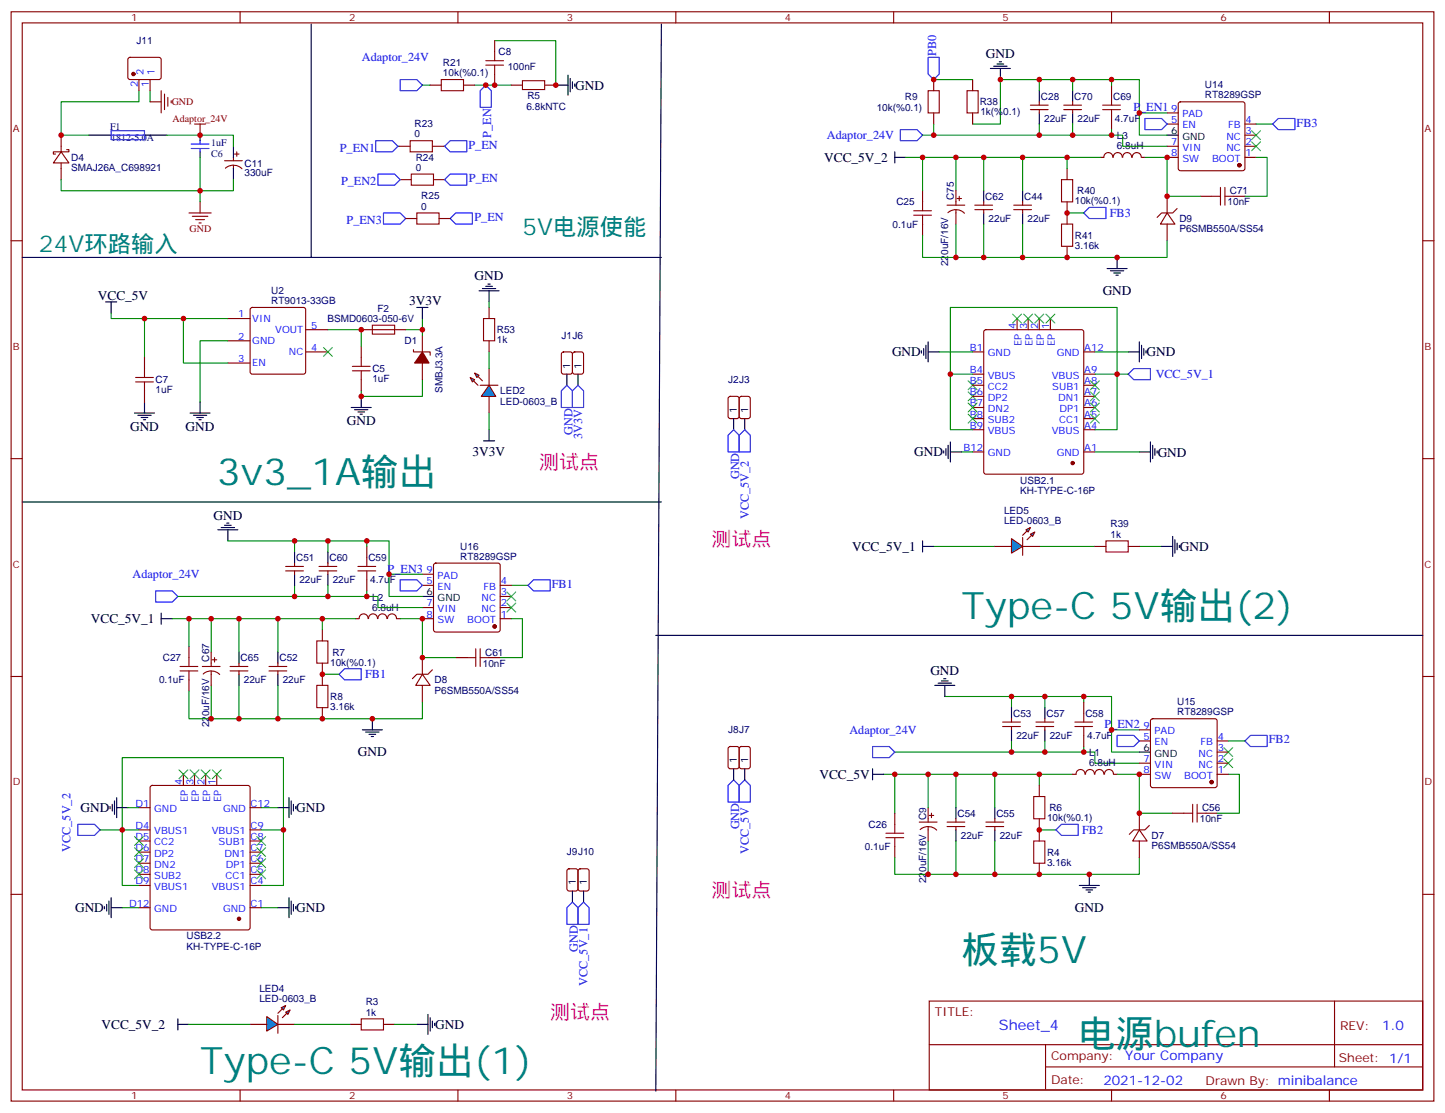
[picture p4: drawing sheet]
<svg xmlns="http://www.w3.org/2000/svg" width="459mm" height="353mm" viewBox="0 0 459 353" stroke-linecap="round" stroke-linejoin="round" font-family="sans-serif">
<g fill="none" stroke="#870000" stroke-width=".35">
<path d="M3.5 3.7h451.6v345.8h-451.6zM7.1 7.3h444.5v338.6h-444.5zM76.2 3.7v3.6M145.3 3.7v3.6M214.5 3.7v3.6M283.6 3.7v3.6M352.8 3.7v3.6M421.9 3.7v3.6M337.6 34.8h5.7M337.6 33.4h5.7M340.4 32.3v1.1M340.4 34.8v1"/>
<path d="M352.8 27v3.6M352.8 37.6v3.5M370.4 39.4h3.5M370.4 35.8h3.5M374.2 32.5l.4-.2h19.8l.5 .2 .2 .5v20.5l-.2 .5-.5 .2h-19.8l-.4-.2-.3-.5v-20.5zM395.1 39.4h3.5M19.4 48.2l2.5 3.5h-5zM19.4 42.9v5.3M19.4 51.7v5.3M21.2 47.5h.7v.7h-5v.7h.7M338.7 53.5v3.5M349.2 50h1.1"/>
<path d="M350.3 49.9a1.41 1.41 0 0 1 1.5-1.5 1.41 1.41 0 0 1 1.4 1.5M353.3 49.9a1.41 1.41 0 0 1 1.4-1.5 1.41 1.41 0 0 1 1.5 1.5M356.3 49.9a1.41 1.41 0 0 1 1.4-1.5 1.41 1.41 0 0 1 1.4 1.5M359.4 49.9a1.41 1.41 0 0 1 1.4-1.5 1.41 1.41 0 0 1 1.4 1.5M362.3 50h1.1M370.4 50h3.5M370.4 46.4h3.5M395.1 50h3.5M395.1 46.4h3.5M395.1 42.9h3.5M3.5 76.4h3.6M300.6 65.1h5.6"/>
<path d="M300.9 67.5a3.8 3.8 0 0 1 5.2 .2M303.4 60.5v4.6M303.4 66.5v4.6M303.7 63h1.5M304.4 62.3v1.4M338.7 64.1v7M338.7 78.2v3.5M370.4 67.6l2.5 3.5h-4.6zM370.4 62.3v5.3M370.4 71.1v5.3M373.6 66.2l-1.4 1.4h-3.5l-1.5 1.4M381 62.3h3.5"/>
<path d="M391.6 62.3h3.5M451.6 76.4h3.5M3.5 145.6h3.6M451.6 145.6h3.5M3.5 214.7h3.6M451.6 214.7h3.5M3.5 283.8h3.6M451.6 283.8h3.5M294.9 317.7h156.7v28.2h-156.7zM423.5 317.7l.1 20.9M295 331.6h156.4M331.8 338.6h119.6"/>
<path d="M331.8 331.6v14.1M76.2 345.9v3.6M145.3 345.9v3.6M214.5 345.9v3.6M283.6 345.9v3.6M352.8 345.9v3.6M421.9 345.9v3.6"/>
</g>
<g fill="none" stroke="#000" stroke-width=".35">
<path d="M209.9 7.6l-1.8 338.7M317.1 19.6h.8M314.3 21.7h6.4M315.4 21h4.2M316.4 20.3h2.2M317.5 21.7v3.6M340.4 28.8v3.5M340.4 35.8v3.6M28.2 42.9h7.1M45.9 42.9h7M63.5 42.9v1.8M63.5 48.2v1.8"/>
<path d="M284 50h3.5M284 48.2v3.5M370.4 42.9h3.5M351.4 85.2h6.3M352.4 85.9h4.3M353.5 86.6h2.1M354.2 87.3h.7M354.5 81.7v3.5"/>
</g>
<path d="M403.9 39.4l1.8-1.8h5.3v3.5h-5.3zM35.3 41.5h10.6v2.8h-10.6zM35.3 42.9h10.6M60.7 45.7h5.6M60.7 47.1h5.6M63.5 44.7v1M63.5 47.1v1.1M285.8 41.1h5.2l1.8 1.8-1.8 1.8h-5.2zM344 67.6l1.7-1.8h5.3v3.6h-5.3z" fill="none" stroke="#00f" stroke-width=".35"/>
<path d="M47.6 32.3h3.6M51.2 28.8v7M52.2 29.8v5M53.3 30.9v2.8M54.3 32v.7M61.7 39.4h3.6M63.5 39.4v3.5M60 67.6h7M61 68.7h5M62.1 69.7h2.8M63.1 70.8h.8M63.5 64.1v3.5" fill="none" stroke="#800000" stroke-width=".35"/>
<g fill="none" stroke="#008700" stroke-width=".35">
<path d="M44.1 28.8v3.5h-24.7v10.6h8.8M47.6 28.8v3.5M329.8 25.3v3.5M329.8 39.4v3.5M340.4 25.3v3.5M340.4 39.4v3.5M352.8 25.3v1.7M361.6 35.8v7.1h8.8M370.4 35.8h-8.8v-10.5h-44.1v14.1h-8.8M398.6 39.4h5.3M19.4 57v3.5h44.1M52.9 42.9h10.6"/>
<path d="M63.5 50v14.1M287.5 50h24.7M292.8 42.9h63.5v3.5h14.1M303.4 50v10.5M324.6 50v10.5M338.7 50h-26.5v10.5M349.2 50h-10.5v3.5M352.8 41.1v1.8M363.4 50h7v12.3h10.6M398.6 50h3.6v12.3h-7.1M303.4 71.1v10.6h8.8M312.2 71.1v10.6h58.2v-5.3"/>
<path d="M324.6 71.1v10.6M338.7 67.6h5.3"/>
</g>
<circle cx="393.3" cy="52.4" r=".53" fill="#870000" stroke="#870000" stroke-width=".35"/>
<path d="M350 34.8h5.6M350 33.4h5.6M352.8 30.6v2.8M352.8 34.8v2.8M336.9 57h3.5v7.1h-3.5zM387.3 59.5v5.6M388.8 59.5v5.6M336.9 71.1h3.5v7.1h-3.5zM384.5 62.3h2.8M388.8 62.3h2.8" fill="none" stroke="#a10000" stroke-width=".35"/>
<path d="M397.2 45l2.8 2.8M397.2 41.5l2.8 2.8M400 45l-2.8 2.8M400 41.5l-2.8 2.8" fill="none" stroke="#3c3" stroke-width=".35"/>
<path d="M84.7 322.7l3.5 2.4-3.5 2.1z" fill="#09f" stroke="#870000" stroke-width=".35"/>
<path d="M88.2 322.3v5.6z" fill="#f00" stroke="#870000" stroke-width=".35"/>
<g fill="#870000" stroke="#870000" stroke-width=".35">
<path d="M88.2 321.6l1.4-1.4z"/>
<path d="M91 321.6l-1.4 1.4z"/>
</g>
<g fill="#09f" stroke="#870000" stroke-width=".35">
<path d="M89.3 319.8l1.4-.7-.7 1.4z"/>
<path d="M90.7 321.2l1.4-.7-.7 1.4z"/>
</g>
<g fill="none" stroke="#870000" stroke-width=".35">
<path d="M296.3 25.3v3.5M296.3 35.8v3.6M308.7 25.3v3.5M308.7 35.8v3.6M101.2 179.8h5.7M104.1 178.7v1.1M116.4 173.4v3.6M137.8 178.9l.5-.2h19.7l.5 .2 .2 .5v20.5l-.2 .5-.5 .2h-19.7l-.5-.2-.2-.5v-20.5zM347.5 173.4h3.5M358.1 173.4h3.5M101.2 181.2h5.7M102.3 199.9v3.5"/>
<path d="M104.1 181.2v1M112.9 196.4h1M114 196.3a1.41 1.41 0 0 1 1.4-1.5 1.41 1.41 0 0 1 1.4 1.5M116.4 184v3.5M117 196.3a1.41 1.41 0 0 1 1.4-1.5 1.41 1.41 0 0 1 1.4 1.5M120 196.3a1.41 1.41 0 0 1 1.4-1.5 1.41 1.41 0 0 1 1.4 1.5M123 196.3a1.41 1.41 0 0 1 1.4-1.5 1.41 1.41 0 0 1 1.4 1.5M125.9 196.4h1.1M134.1 196.4h3.5M134.1 192.8h3.5M134.1 185.8h3.5M134.1 182.2h3.5"/>
<path d="M158.7 196.4h3.6M158.7 192.8h3.6M158.7 189.3h3.6M158.7 185.8h3.6M64.2 211.5h5.6M64.5 213.9a3.8 3.8 0 0 1 5.2 .2M67 206.9v4.6M67 212.9v4.6M67.4 209.4h1.4M68.1 208.7v1.4M102.3 210.5v7M134.1 214l2.4 3.5h-4.6z"/>
<path d="M134.1 208.7v5.3M134.1 217.5v5.3M137.2 212.6l-1.4 1.4h-3.5l-1.4 1.4M144.6 208.7h3.6M155.2 208.7h3.5M102.3 224.6v3.5M328.8 230.6h5.6M328.8 229.2h5.6M331.6 228.1v1.1M331.6 230.6v1M344 222.8v3.5M344 233.4v3.5"/>
<path d="M361.6 235.2h3.5M361.6 231.6h3.5M365.4 228.3l.4-.2h19.8l.5 .2 .2 .5v20.5l-.2 .5-.5 .2h-19.8l-.5-.3-.2-.4v-20.5zM386.3 238.7h3.5M386.3 235.2h3.5M294.6 256.3v4.6M294.9 258.8h1.4M295.6 258.1v1.4M329.8 249.3v3.5M329.8 259.9v7M344.3 245.7a1.41 1.41 0 0 0-1.4-1.5 1.41 1.41 0 0 0-1.4 1.5h-1.1M344.5 245.7a1.41 1.41 0 0 1 1.4-1.5 1.41 1.41 0 0 1 1.4 1.5"/>
<path d="M347.5 245.7a1.41 1.41 0 0 1 1.4-1.5 1.41 1.41 0 0 1 1.4 1.5M350.6 245.7a1.41 1.41 0 0 1 1.4-1.5 1.41 1.41 0 0 1 1.4 1.5M353.5 245.7h1M361.6 245.7h3.5M361.6 242.2h3.5M361.6 258.1v5.3M372.2 258.1h3.5M382.8 258.1h3.5M386.3 245.7h3.5M386.3 242.2h3.5M291.7 260.9h5.7M292 263.3a3.8 3.8 0 0 1 5.3 .2"/>
<path d="M294.6 262.3v4.6M329.8 274v3.5M361.6 263.4l2.5 3.5h-4.6zM361.6 266.9v5.3M364.8 262l-1.4 1.4h-3.6l-1.4 1.4M79.4 325.1h5.3M88.2 325.1h5.3M111.1 325.1h3.6M121.7 325.1h3.5"/>
</g>
<g fill="none" stroke="#a10000" stroke-width=".35">
<path d="M294.6 28.8h3.5v7h-3.5zM306.9 28.8h3.5v7h-3.5zM113.6 179.8h5.6M116.4 177v2.8M351 171.7h7.1v3.5h-7.1zM113.6 181.2h5.6M116.4 181.2v2.8M100.5 203.4h3.6v7.1h-3.6zM100.5 217.5h3.6v7.1h-3.6zM148.2 208.7h2.8M151 205.9v5.6M152.4 205.9v5.6"/>
<path d="M152.4 208.7h2.8M341.1 230.6h5.7M341.1 229.2h5.7M344 226.3v2.9M344 230.6v2.8M328.1 252.8h3.5v7.1h-3.5zM375.7 258.1h2.8M378.5 255.3v5.6M379.9 255.3v5.6M379.9 258.1h2.9M328.1 266.9h3.5v7.1h-3.5zM114.7 323.4h7v3.5h-7z"/>
</g>
<g fill="none" stroke="#000" stroke-width=".35">
<path d="M7.1 81.7h202.8M7.1 159.3h202.8M69.1 168.1h6.4M70.2 167.4h4.2M71.3 166.7h2.1M72 166h.7M72.3 168.1v3.6M104.1 175.2v3.5M292.8 173.4h3.5M292.8 171.7v3.5M368.7 173.4h3.5M372.2 170.3v6.3"/>
<path d="M372.9 171.3v4.2M373.6 172.4v2.1M374.3 173.1v.7M51.2 196.4h3.5M51.2 194.6v3.5M104.1 182.2v3.6M134.1 189.3h3.5M208.1 201.6h243.5M296.7 217.5h6.3M297.7 216.8h4.3M298.8 216.1h2.1M299.5 215.4h.7"/>
<path d="M299.9 217.5v3.6M115 231.6h6.4M116.1 232.3h4.2M117.1 233h2.1M117.8 233.8h.7M118.2 228.1v3.5M331.6 224.6v3.5M331.6 231.6v3.6M361.6 238.7h3.5M276.9 245.7h3.6M276.9 244v3.5M345.7 277.5v3.5"/>
<path d="M342.5 281h6.4M343.6 281.7h4.2M344.7 282.4h2.1M345.4 283.1h.7M56.4 325.1h3.6M56.4 323.4v3.5M132.3 325.1h3.5M135.8 321.9v6.4M136.5 323v4.2M137.2 324.1v2.1M137.9 324.8v.7"/>
</g>
<g fill="none" stroke="#008700" stroke-width=".35">
<path d="M296.3 25.3h12.4M296.3 39.4v3.5M72.3 171.7h51.2v10.5h10.6M93.5 171.7v3.5M104.1 171.7v3.5M116.4 171.7v1.7M296.3 173.4h19.4M329.8 173.4h17.7M361.6 173.4h7.1M54.7 196.4h21.1M56.4 189.3h63.5v3.5h14.2M67 196.4v10.5"/>
<path d="M88.2 196.4v10.5M93.5 185.8v3.5M102.3 196.4h-26.5v10.5M104.1 185.8v3.5M112.9 196.4h-10.6v3.5M116.4 187.5v1.8M123.5 182.2v7.1h10.6M127 196.4h7.1v12.3h10.5M162.3 196.4h3.5v12.3h-7.1M162.3 185.8h5.3M67 217.5v10.6h8.8M75.8 217.5v10.6h58.3v-5.3"/>
<path d="M88.2 217.5v10.6M102.3 214h5.3M284 238.7h63.5v3.5h14.1M299.9 221.1h52.9v10.5h8.8M321 235.2v3.5M321 221.1v3.5M331.6 221.1v3.5M331.6 235.2v3.5M344 221.1v1.7M344 236.9v1.8M352.8 231.6v7.1h8.8M389.8 235.2h5.3"/>
<path d="M280.5 245.7h22.9M294.6 245.7v10.6M315.7 245.7v10.6M329.8 245.7h-26.4v10.6M340.4 245.7h-10.6v3.6M354.5 245.7h7.1v12.4h10.6M389.8 245.7h3.5v12.4h-7M294.6 266.9v10.6h8.8M303.4 266.9v10.6h58.2v-5.3M315.7 266.9v10.6M329.8 263.4h5.3M60 325.1h19.4"/>
<path d="M93.5 325.1h17.6M125.2 325.1h7.1"/>
</g>
<path d="M294.6 18.2h3.5v5.3l-1.8 1.8-1.7-1.8zM49.4 187.5h5.3l1.7 1.8-1.7 1.8h-5.3zM169.3 184h5.3v3.5h-5.3l-1.7-1.7zM107.6 214l1.8-1.8h5.3v3.6h-5.3zM276.9 236.9h5.3l1.8 1.8-1.8 1.8h-5.3zM396.9 233.4h5.3v3.5h-5.3l-1.8-1.7zM336.9 261.6h5.3v3.5h-5.3l-1.8-1.7z" fill="none" stroke="#00f" stroke-width=".35"/>
<path d="M160.9 191.4l2.8 2.8M160.9 187.9l2.8 2.8M163.7 191.4l-2.8 2.8M163.7 187.9l-2.8 2.8M388.4 237.3l2.8 2.8M391.2 237.3l-2.8 2.8M388.4 240.8l2.8 2.8M391.2 240.8l-2.8 2.8" fill="none" stroke="#3c3" stroke-width=".35"/>
<g fill="#870000" stroke="#870000" stroke-width=".35">
<circle cx="384.5" cy="248.2" r=".53"/>
<circle cx="157" cy="198.8" r=".53"/>
</g>
<path d="M321 171l3.6 2.4-3.6 2.1z" fill="#09f" stroke="#870000" stroke-width=".35"/>
<path d="M324.6 170.6v5.6z" fill="#f00" stroke="#870000" stroke-width=".35"/>
<g fill="#870000" stroke="#870000" stroke-width=".35">
<path d="M326 168.5l-1.4 1.4z"/>
<path d="M326 171.3l1.4-1.4z"/>
</g>
<g fill="#09f" stroke="#870000" stroke-width=".35">
<path d="M325.6 168.1l1.4-.7-.7 1.4z"/>
<path d="M327 169.5l1.4-.7-.7 1.5z"/>
</g>
<g fill="none" stroke="#870000" stroke-width=".35">
<path d="M40.8 18.4l.5-.2 9.4 .1 .5 .6-.1 5.9-.7 .5-9.4-.1-.4-.6v-5.7zM157 12.9v3.5M44.1 25.3v3.5M47.6 25.3v3.5M136.5 27h3.6M147.1 27h3.5M157 23.5v3.5M162.3 27h3.5M172.9 27h3.5M71.3 51h5.6M71.5 53.4a3.8 3.8 0 0 1 5.3 .2M74.1 50v1"/>
<path d="M74.1 52.4v1.1M74.4 48.9h1.4M75.1 48.2v1.4M126.6 46.4h3.6M127 57h3.5M137.2 46.4h3.6M137.6 57h3.5M128.8 69.4h3.5M139.3 69.4h3.6M292.8 60.5v3.6M292.8 71.1v3.5M79.6 97.8l.5-.2h16.2l.5 .2 .2 .5v19.7l-.2 .5-.5 .2h-16.2l-.5-.2-.2-.5v-19.7z"/>
<path d="M45.9 113.5v3.5M72.3 101.1h7.1M72.3 108.2h7.1M72.3 115.2h7.1M97 111.7h7.1M97 104.6h7.1M114.7 104.6h14.1M114.7 109.9v3.6M131.2 111v.7h5.3v1M134.1 106.4v5.3M134.1 115.2v5.3M178.4 111.9l.5-.2h2.1l.6 .4 .1 5.9-.5 .7h-2.3l-.7-.4v-5.9z"/>
<path d="M181.9 111.9l.5-.2h2.1l.7 .4v5.9l-.5 .7h-2.3l-.7-.4v-5.9zM308.7 111.7h3.5M308.7 118.7h3.5M312.4 104.8l.5-.2h30.4l.5 .2 .2 .5v44.5l-.3 .5-.4 .2h-30.4l-.5-.2-.2-.5v-44.5zM322.8 101.1v3.5M326.3 101.1v3.5M329.8 101.1v3.5M333.4 101.1v3.5M344 111.7h3.5M344 118.7h3.5M45.9 124v3.6M114.7 120.5v3.5"/>
<path d="M231.3 126l.5-.2h2.1l.6 .4 .1 6-.5 .6-2.3 .1-.7-.5v-5.9zM234.8 126l.5-.2h2.1l.7 .4v6l-.4 .6-2.4 .1-.6-.5-.1-5.9zM308.7 122.3h3.5M308.7 125.8h3.5M308.7 129.3h3.5M308.7 132.9h3.5M308.7 136.4h3.5M344 122.3h3.5M344 125.8h3.5M344 129.3h3.5M344 132.9h3.5M344 136.4h3.5"/>
<path d="M308.7 143.4h3.5M344 143.4h3.5M315.7 173.4h5.3M324.6 173.4h5.2M60 205.2v3.5M60 215.8v3.5M231.3 237.1l.5-.2h2.1l.6 .5 .1 5.9-.5 .6-2.3 .1-.7-.5v-5.9zM234.8 237.1l.5-.2h2.1l.7 .5v5.9l-.4 .6-2.4 .1-.6-.5-.1-5.9zM44.1 256.3h3.5M47.9 249.5l.4-.2h30.4l.5 .2 .2 .5v44.4l-.3 .5-.4 .2h-30.4l-.5-.2-.2-.5v-44.4zM58.2 245.7v3.6M61.7 245.7v3.6"/>
<path d="M65.3 245.7v3.6M68.8 245.7v3.6M79.4 256.3h3.5M284 258.1v3.5M44.1 263.4h3.5M44.1 266.9h3.5M44.1 270.4h3.5M44.1 274h3.5M44.1 277.5h3.5M79.4 263.4h3.5M79.4 266.9h3.5M79.4 270.4h3.5"/>
<path d="M79.4 274h3.5M79.4 277.5h3.5M180.2 275.9l.4-.2h2.1l.7 .5v5.9l-.4 .6-2.4 .1-.6-.5-.1-5.9zM183.7 275.9l.4-.2h2.2l.6 .5 .1 5.9-.5 .6-2.4 .1-.6-.5-.1-5.9zM284 268.7v3.5M44.1 281h3.5M44.1 288.1h3.5M79.4 281h3.5M79.4 288.1h3.5"/>
</g>
<g fill="none" stroke="#3c3" stroke-width=".35">
<path d="M321.4 99.7l2.8 2.8M324.2 99.7l-2.8 2.8M324.9 99.7l2.8 2.8M327.7 99.7l-2.8 2.8M328.4 99.7l2.9 2.8M331.3 99.7l-2.9 2.8M332 99.7l2.8 2.8M334.8 99.7l-2.8 2.8M102.7 110.3l2.8 2.8M105.5 110.3l-2.8 2.8M307.3 120.9l2.8 2.8M307.3 124.4l2.8 2.8"/>
<path d="M307.3 127.9l2.8 2.8M307.3 131.4l2.8 2.9M310.1 120.9l-2.8 2.8M310.1 124.4l-2.8 2.8M310.1 127.9l-2.8 2.8M310.1 131.4l-2.8 2.9M346.1 131.4l2.8 2.9M346.1 127.9l2.8 2.8M346.1 124.4l2.8 2.8M346.1 120.9l2.8 2.8M348.9 131.4l-2.8 2.9M348.9 127.9l-2.8 2.8"/>
<path d="M348.9 124.4l-2.8 2.8M348.9 120.9l-2.8 2.8M56.8 244.3l2.8 2.9M59.6 244.3l-2.8 2.9M60.3 244.3l2.8 2.9M63.1 244.3l-2.8 2.9M63.9 244.3l2.8 2.9M66.7 244.3l-2.8 2.9M67.4 244.3l2.8 2.9M70.2 244.3l-2.8 2.9M42.7 265.5l2.8 2.8M42.7 269l2.8 2.9"/>
<path d="M42.7 272.6l2.8 2.8M42.7 276.1l2.8 2.8M45.5 265.5l-2.8 2.8M45.5 269l-2.8 2.9M45.5 272.6l-2.8 2.8M45.5 276.1l-2.8 2.8M81.5 265.5l2.8 2.8M81.5 269l2.8 2.9M81.5 272.6l2.8 2.8M81.5 276.1l2.8 2.8M84.3 265.5l-2.8 2.8M84.3 269l-2.8 2.9"/>
<path d="M84.3 272.6l-2.8 2.8M84.3 276.1l-2.8 2.8"/>
</g>
<g fill="none" stroke="#000" stroke-width=".35">
<path d="M98.8 7.6v74.1M176.7 27h3.6M180.3 23.8v6.4M181 24.9v4.2M181.7 26v2.1M182.4 26.7v.7M74.1 46.4v3.6M74.1 53.5v3.5M33.5 95.8h3.5M35.3 95.8v3.5M132.3 97.6h3.5M134.1 97.6v3.5"/>
<path d="M179.9 118.7v3.6M183.4 118.7v3.6M292.5 111.3v.7M293.2 110.6v2.1M293.9 109.6v4.2M294.6 111.7h3.5M294.6 108.5v6.4M358.1 111.7h3.5M361.6 108.5v6.4M362.3 109.6v4.2M363 110.6v2.1M363.7 111.3v.7"/>
<path d="M42.7 131.1h6.3M43.7 131.8h4.3M44.8 132.5h2.1M45.5 133.2h.7M45.9 127.6v3.5M60.3 131.1h6.4M61.4 131.8h4.2M62.4 132.5h2.2M63.1 133.2h.8M63.5 127.6v3.5M111.5 129.3h6.3M112.5 130h4.3"/>
<path d="M113.6 130.7h2.1M114.3 131.4h.7M114.7 125.8v3.5M232.8 132.9v3.5M236.4 132.9v3.5M299.5 143.1v.7M300.2 142.4v2.1M300.9 141.3v4.3M301.6 143.4h3.6M301.6 140.3v6.3M361.6 143.4h3.5M365.1 140.3v6.3"/>
<path d="M365.8 141.3v4.3M366.5 142.4v2.1M367.2 143.1v.7M34.9 256v.7M35.6 255.3v2.1M36.3 254.2v4.2M37 256.3h3.6M37 253.2v6.3M88.2 256.3h3.5M91.7 253.2v6.3M92.4 254.2v4.2M93.1 255.3v2.1"/>
<path d="M93.8 256v.7M232.8 244v3.5M236.4 244v3.5M33.2 287.7v.7M33.9 287v2.1M34.6 286v4.2M35.3 288.1h3.5M35.3 284.9v6.4M88.2 288.1h3.5M91.7 284.9v6.4M92.4 286v4.2M93.1 287v2.1"/>
<path d="M93.8 287.7v.7M181.7 282.8v3.5M185.2 282.8v3.5"/>
</g>
<g fill="none" stroke="#008700" stroke-width=".35">
<path d="M157 12.9h19.4v14.1h.3M134.1 27h2.4M150.6 27h11.7M63.5 42.9h10.6v3.5M74.1 57v3.5h-10.6M126.3 46.4h.3M140.8 46.4h.3M292.8 50v10.5M292.8 74.6v7.1h10.6M35.3 99.3v1.8h37M45.9 101.1v12.4M58.2 101.1v14.1h14.1"/>
<path d="M72.3 108.2h-8.8v19.4M104.1 104.6h10.6v5.3M134.1 101.1v3.5h-5.3M134.1 104.6v1.8M298.1 111.7h10.6M301.6 118.7v17.7h7.1M308.7 118.7h-7.1v-21.1h52.9v38.8h-7M347.5 118.7h10.6M347.5 111.7h10.6M134.1 120.5v5.3h-19.4v-1.8M305.2 143.4h3.5M347.5 143.4h14.1"/>
<path d="M60 196.4v8.8M60 219.3v8.8h7M40.6 256.3h3.5M82.9 256.3h5.3M284 245.7v12.4M31.7 263.4h12.4M82.9 263.4h7.1v17.6h-7.1M90 263.4v-22.9h-51.2v40.5h5.3M284 272.2v5.3h10.6M38.8 288.1h5.3M82.9 288.1h5.3"/>
</g>
<g fill="none" stroke="#00f" stroke-width=".35">
<path d="M127 25.3h5.3l1.8 1.7-1.8 1.8h-5.3zM152.4 28.8l1.8-1.8 1.7 1.8v5.3h-3.5zM363.4 37.6h5.3l1.7 1.8-1.7 1.7h-5.3zM119.2 44.7h5.3l1.8 1.7-1.8 1.8h-5.3zM119.9 55.2h5.3l1.8 1.8-1.8 1.8h-5.3zM141.1 46.4l1.8-1.7h5.3v3.5h-5.3zM141.1 57l1.8-1.8h5.3v3.6h-5.3zM121.7 67.6h5.3l1.8 1.8-1.8 1.7h-5.3zM144.6 67.6h5.3v3.5h-5.3l-1.7-1.7zM358.1 118.7l1.7-1.7h5.3v3.5h-5.3zM179.9 122.3l1.8 1.7v5.3h-3.5v-5.3zM183.4 122.3l1.8 1.7v5.3h-3.5v-5.3z"/>
<path d="M232.8 136.4l1.8 1.7v5.3h-3.5v-5.3zM236.4 136.4l1.7 1.7v5.3h-3.5v-5.3zM127 184h5.3l1.8 1.8-1.8 1.7h-5.3zM354.5 233.4h5.3l1.8 1.8-1.8 1.7h-5.3zM232.8 247.5l1.8 1.8v5.3h-3.5v-5.3zM236.4 247.5l1.7 1.8v5.3h-3.5v-5.3zM24.7 261.6h5.3l1.7 1.8-1.7 1.7h-5.3zM181.7 286.3l1.7 1.8v5.3h-3.5v-5.3zM183.4 288.1l1.8-1.8 1.8 1.8v5.3h-3.6z"/>
</g>
<g fill="#870000" stroke="#870000" stroke-width=".35">
<path d="M134.1 111.7l2.1 3.5h-4.6z"/>
<circle cx="340.4" cy="147" r=".53"/>
<circle cx="75.8" cy="291.6" r=".53"/>
<circle cx="42.3" cy="23.5" r=".53"/>
</g>
<g fill="none" stroke="#a10000" stroke-width=".35">
<path d="M154.2 19.3h5.6M157 16.4v2.9M140.1 25.3h7v3.5h-7zM154.2 20.7h5.6M157 20.7v2.8M165.8 25.6h7.1v2.8h-7.1zM130.2 44.7h7v3.5h-7zM130.5 55.2h7.1v3.6h-7.1zM132.3 67.6h7v3.5h-7zM290 68.3h5.6M290 66.9h5.6M292.8 64.1v2.8"/>
<path d="M292.8 68.3v2.8M43 119.8h5.7M45.9 117v2.8M111.8 117.7h5.7M111.8 116.3h5.7M114.7 113.5v2.8M114.7 117.7v2.8M118.2 103.2h7v2.8h-7zM43 121.2h5.7M45.9 121.2v2.8M57.1 212.9h5.7M57.1 211.5h5.7"/>
<path d="M60 208.7v2.8M60 212.9v2.9M281.2 265.9h5.6M281.2 264.4h5.6M284 261.6v2.8M284 265.9v2.8"/>
</g>
<path d="M155.2 122.3l2.1 3.5h-4.5z" fill="#09f" stroke="#870000" stroke-width=".35"/>
<path d="M152.4 122.3h5.6z" fill="#f00" stroke="#870000" stroke-width=".35"/>
<g fill="#870000" stroke="#870000" stroke-width=".35">
<path d="M150.3 120.9l1.4 1.4z"/>
<path d="M151.7 119.5l1.4 1.4z"/>
</g>
<g fill="#09f" stroke="#870000" stroke-width=".35">
<path d="M149.2 119.8l1.4 .7-.7 .7z"/>
<path d="M150.6 118.4l1.4 .7-.7 .7z"/>
</g>
<g fill="none" stroke="#870000" stroke-width=".35">
<path d="M327 34.8h5.7M327 33.4h5.7M329.8 32.3v1.1M329.8 34.8v1M309.4 66.5h5.6M309.4 65.1h5.6M312.2 64.1v1M312.2 66.5v1.1M321.7 66.5h5.7M321.7 65.1h5.7M324.6 64.1v1M324.6 66.5v1.1"/>
<path d="M155.2 97.6v3.5M155.2 108.2v3.5M155.2 117v5.3M155.2 125.8v5.3M90.7 179.8h5.6M93.5 178.7v1.1M90.7 181.2h5.6M93.5 181.2v1M73 212.9h5.7M73 211.5h5.7M75.8 210.5v1M75.8 212.9v1.1"/>
<path d="M85.4 212.9h5.6M85.4 211.5h5.6M88.2 210.5v1M88.2 212.9v1.1M318.2 230.6h5.6M318.2 229.2h5.6M321 228.1v1.1M321 230.6v1M303.4 259.9v1M315.7 259.9v1M300.6 262.3h5.6M300.6 260.9h5.6"/>
<path d="M303.4 262.3v1.1M312.9 262.3h5.7M312.9 260.9h5.7M315.7 262.3v1.1"/>
</g>
<path d="M153.5 101.1h3.5v7.1h-3.5z" fill="none" stroke="#a10000" stroke-width=".35"/>
<g fill="none" stroke="#000" stroke-width=".35">
<path d="M329.8 28.8v3.5M329.8 35.8v3.6M312.2 60.5v3.6M312.2 67.6v3.5M324.6 60.5v3.6M324.6 67.6v3.5M152 92.3h6.4M153.1 91.6h4.2M154.2 90.9h2.1M154.9 90.2h.7M155.2 92.3v3.5M153.5 139.9h3.5"/>
<path d="M155.2 136.4v3.5M93.5 175.2v3.5M93.5 182.2v3.6M75.8 206.9v3.6M75.8 214v3.5M88.2 206.9v3.6M88.2 214v3.5M321 224.6v3.5M321 231.6v3.6M303.4 256.3v3.6M315.7 256.3v3.6M303.4 263.4v3.5"/>
<path d="M315.7 263.4v3.5"/>
</g>
<path d="M155.2 95.8v1.8M155.2 111.7v5.3M155.2 131.1v5.3" fill="none" stroke="#008700" stroke-width=".35"/>
<g fill="#c00">
<circle cx="370.4" cy="62.3" r=".88"/>
<circle cx="324.6" cy="50" r=".88"/>
<circle cx="338.7" cy="67.6" r=".88"/>
<circle cx="370.4" cy="50" r=".88"/>
<circle cx="352.8" cy="42.9" r=".88"/>
<circle cx="340.4" cy="42.9" r=".88"/>
<circle cx="354.5" cy="81.7" r=".88"/>
<circle cx="338.7" cy="50" r=".88"/>
<circle cx="338.7" cy="81.7" r=".88"/>
<circle cx="324.6" cy="81.7" r=".88"/>
<circle cx="329.8" cy="42.9" r=".88"/>
<circle cx="340.4" cy="25.3" r=".88"/>
<circle cx="329.8" cy="25.3" r=".88"/>
<circle cx="352.8" cy="25.3" r=".88"/>
<circle cx="361.6" cy="35.8" r=".88"/>
<circle cx="312.2" cy="50" r=".88"/>
<circle cx="303.4" cy="50" r=".88"/>
<circle cx="312.2" cy="81.7" r=".88"/>
<circle cx="63.5" cy="42.9" r=".88"/>
<circle cx="19.4" cy="42.9" r=".88"/>
<circle cx="63.5" cy="60.5" r=".88"/>
<circle cx="303.4" cy="277.5" r=".88"/>
<circle cx="294.6" cy="245.7" r=".88"/>
<circle cx="303.4" cy="245.7" r=".88"/>
<circle cx="352.8" cy="231.6" r=".88"/>
<circle cx="344" cy="221.1" r=".88"/>
<circle cx="321" cy="221.1" r=".88"/>
<circle cx="331.6" cy="221.1" r=".88"/>
<circle cx="321" cy="238.7" r=".88"/>
<circle cx="315.7" cy="277.5" r=".88"/>
<circle cx="329.8" cy="277.5" r=".88"/>
<circle cx="329.8" cy="245.7" r=".88"/>
<circle cx="345.7" cy="277.5" r=".88"/>
<circle cx="331.6" cy="238.7" r=".88"/>
<circle cx="344" cy="238.7" r=".88"/>
<circle cx="361.6" cy="245.7" r=".88"/>
<circle cx="329.8" cy="263.4" r=".88"/>
<circle cx="315.7" cy="245.7" r=".88"/>
<circle cx="361.6" cy="258.1" r=".88"/>
<circle cx="134.1" cy="208.7" r=".88"/>
<circle cx="88.2" cy="196.4" r=".88"/>
<circle cx="102.3" cy="214" r=".88"/>
<circle cx="134.1" cy="196.4" r=".88"/>
<circle cx="116.4" cy="189.3" r=".88"/>
<circle cx="104.1" cy="189.3" r=".88"/>
<circle cx="118.2" cy="228.1" r=".88"/>
<circle cx="102.3" cy="196.4" r=".88"/>
<circle cx="102.3" cy="228.1" r=".88"/>
<circle cx="88.2" cy="228.1" r=".88"/>
<circle cx="93.5" cy="189.3" r=".88"/>
<circle cx="104.1" cy="171.7" r=".88"/>
<circle cx="93.5" cy="171.7" r=".88"/>
<circle cx="116.4" cy="171.7" r=".88"/>
<circle cx="123.5" cy="182.2" r=".88"/>
<circle cx="75.8" cy="196.4" r=".88"/>
<circle cx="67" cy="196.4" r=".88"/>
<circle cx="75.8" cy="228.1" r=".88"/>
<circle cx="296.3" cy="42.9" r=".88"/>
<circle cx="317.5" cy="25.3" r=".88"/>
<circle cx="296.3" cy="25.3" r=".88"/>
<circle cx="354.5" cy="118.7" r=".88"/>
<circle cx="301.6" cy="118.7" r=".88"/>
<circle cx="38.8" cy="263.4" r=".88"/>
<circle cx="90" cy="263.4" r=".88"/>
<circle cx="45.9" cy="101.1" r=".88"/>
<circle cx="58.2" cy="101.1" r=".88"/>
<circle cx="114.7" cy="104.6" r=".88"/>
<circle cx="134.1" cy="104.6" r=".88"/>
<circle cx="114.7" cy="125.8" r=".88"/>
<circle cx="154.2" cy="27" r=".88"/>
<circle cx="176.4" cy="27" r=".88"/>
<circle cx="157" cy="27" r=".88"/>
<circle cx="292.8" cy="50" r=".88"/>
<circle cx="303.4" cy="81.7" r=".88"/>
<circle cx="284" cy="245.7" r=".88"/>
<circle cx="294.6" cy="277.5" r=".88"/>
<circle cx="60" cy="196.4" r=".88"/>
<circle cx="67" cy="228.1" r=".88"/>
</g>
<g font-size="12" fill="#008080">
<text x="68.8" y="154">3v3_1A输出</text>
<text x="305.2" y="196.4">Type-C 5V输出(2)</text>
<text x="305.2" y="305.7">板载5V</text>
<text x="342.2" y="332.2">电源bufen</text>
<text x="63.5" y="341">Type-C 5V输出(1)</text>
</g>
<g font-size="7.4" fill="#008080">
<text x="165.8" y="74.6">5V电源使能</text>
<text x="12.3" y="79.9">24V环路输入</text>
</g>
<g font-size="6.3" fill="#f0f">
<text x="171.1" y="148.7">测试点</text>
<text x="225.8" y="173.4">测试点</text>
<text x="225.8" y="284.6">测试点</text>
<text x="174.6" y="323.4">测试点</text>
</g>
<text font-size="4.6" fill="#00f" x="317" y="326.7">Sheet_4</text>
<g font-size="4.2">
<text x="312.9" y="18.5">GND</text>
<text x="182.6" y="28.5">GND</text>
<text x="261.6" y="51.3">VCC_5V_2</text>
<text x="150.6" y="89">GND</text>
<text x="31" y="95.1">VCC_5V</text>
<text x="350" y="93.7">GND</text>
<text x="129.8" y="96.9">3V3V</text>
<text x="283.1" y="113.1">GND</text>
<text x="363.9" y="113.1">GND</text>
<text x="41.3" y="136.7">GND</text>
<text x="58.9" y="136.7">GND</text>
<text x="110.1" y="135">GND</text>
<text x="150" y="144.8">3V3V</text>
<text x="290.2" y="144.9">GND</text>
<text x="367.4" y="144.9">GND</text>
<text x="67.7" y="164.9">GND</text>
<text x="270.4" y="174.8">VCC_5V_1</text>
<text x="374.5" y="174.9">GND</text>
<text x="28.8" y="197.7">VCC_5V_1</text>
<text x="295.3" y="214.3">GND</text>
<text x="113.6" y="240.1">GND</text>
<text x="260.1" y="247.2">VCC_5V</text>
<text x="25.6" y="257.8">GND</text>
<text x="94" y="257.8">GND</text>
<text x="23.8" y="289.5">GND</text>
<text x="94" y="289.5">GND</text>
<text x="341.1" y="289.5">GND</text>
<text x="32.2" y="326.5">VCC_5V_2</text>
<text x="138.1" y="326.6">GND</text>
</g>
<g font-size="4.2" fill="#00f">
<text x="438.7" y="327">1.0</text>
<text x="357.1" y="336.5">Your Company</text>
<text x="350.2" y="344.3">2021-12-02</text>
</g>
<g font-size="3.9" fill="#00f">
<text x="297.1" y="17.7" transform="rotate(-90 297.1 17.7)">PB0</text>
<text x="114.9" y="19.4">Adaptor_24V</text>
<text x="359.7" y="35.3">P_EN1</text>
<text x="411.5" y="40.2">FB3</text>
<text x="148.7" y="47.2">P_EN</text>
<text x="155.9" y="43.6" transform="rotate(-90 155.9 43.6)">P_EN</text>
<text x="262.4" y="44.1">Adaptor_24V</text>
<text x="107.8" y="48.2">P_EN1</text>
<text x="108.2" y="58.8">P_EN2</text>
<text x="148.8" y="57.8">P_EN</text>
<text x="110" y="71.1">P_EN3</text>
<text x="150.6" y="70.1">P_EN</text>
<text x="352.2" y="68.8">FB3</text>
<text x="366.8" y="120">VCC_5V_1</text>
<text x="181.7" y="138" transform="rotate(-90 181.7 138)">GND</text>
<text x="184.7" y="139.2" transform="rotate(-90 184.7 139.2)">3V3V</text>
<text x="234.6" y="152.1" transform="rotate(-90 234.6 152.1)">GND</text>
<text x="237.6" y="164.7" transform="rotate(-90 237.6 164.7)">VCC_5V_2</text>
<text x="42.1" y="183.5">Adaptor_24V</text>
<text x="123" y="181.8">P_EN3</text>
<text x="175.1" y="186.6">FB1</text>
<text x="115.9" y="215.2">FB1</text>
<text x="269.6" y="232.9">Adaptor_24V</text>
<text x="350.6" y="231.1">P_EN2</text>
<text x="402.7" y="235.9">FB2</text>
<text x="234.6" y="263.2" transform="rotate(-90 234.6 263.2)">GND</text>
<text x="343.4" y="264.6">FB2</text>
<text x="22.4" y="270.3" transform="rotate(-90 22.4 270.3)">VCC_5V_2</text>
<text x="237.6" y="271" transform="rotate(-90 237.6 271)">VCC_5V</text>
<text x="183.4" y="302.1" transform="rotate(-90 183.4 302.1)">GND</text>
<text x="186.4" y="312.9" transform="rotate(-90 186.4 312.9)">VCC_5V_1</text>
</g>
<g font-size="3.9" fill="#800">
<text x="296.7" y="322.3">TITLE:</text>
<text x="425.3" y="327">REV:</text>
<text x="333.6" y="336.5">Company:</text>
<text x="425" y="337.1">Sheet: 1/1</text>
<text x="333.6" y="344.2">Date:</text>
<text x="382.6" y="344.3">Drawn By: minibalance</text>
</g>
<g font-size="3.2" fill="#800">
<text x="41.6" y="6.7">1</text>
<text x="110.8" y="6.7">2</text>
<text x="179.9" y="6.7">3</text>
<text x="249.1" y="6.7">4</text>
<text x="318.2" y="6.7">5</text>
<text x="387.3" y="6.7">6</text>
<text x="4.1" y="41.8">A</text>
<text x="452.1" y="41.8">A</text>
<text x="4.1" y="111">B</text>
<text x="452.1" y="111">B</text>
<text x="4.1" y="180.1">C</text>
<text x="452.1" y="180.1">C</text>
<text x="4.1" y="249.3">D</text>
<text x="452.1" y="249.3">D</text>
<text x="41.6" y="348.9">1</text>
<text x="110.8" y="348.9">2</text>
<text x="179.9" y="348.9">3</text>
<text x="249.1" y="348.9">4</text>
<text x="318.2" y="348.9">5</text>
<text x="387.3" y="348.9">6</text>
</g>
<g font-size="3.2" fill="#000080">
<text x="43.3" y="13.9">J11</text>
<text x="158.2" y="17.6">C8</text>
<text x="140.6" y="21">R21</text>
<text x="161.1" y="22.2">100nF</text>
<text x="140.6" y="24.2">10k(%0.1)</text>
<text x="382.4" y="28">U14</text>
<text x="167.1" y="34.9">6.8kNTC</text>
<text x="167.4" y="31.4">R5</text>
<text x="278.2" y="35.2">10k(%0.1)</text>
<text x="287.2" y="31.7">R9</text>
<text x="311" y="33.4">R38</text>
<text x="330.4" y="31.7">C28</text>
<text x="340.9" y="31.7">C70</text>
<text x="353.3" y="31.7">C69</text>
<text x="382.4" y="31.3">RT8289GSP</text>
<text x="34.9" y="41.1">F1</text>
<text x="131.6" y="40.4">R23</text>
<text x="311.1" y="36.6">1k(%0.1)</text>
<text x="331.4" y="38.7">22uF</text>
<text x="342" y="38.7">22uF</text>
<text x="353.9" y="38.7">4.7uF</text>
<text x="35.3" y="44.7">1812-5.0A</text>
<text x="67" y="46.4">1uF</text>
<text x="131.6" y="43.6">0</text>
<text x="354.5" y="47.4">6.8uH</text>
<text x="354.5" y="44.2">L3</text>
<text x="22.6" y="51.1">D4</text>
<text x="67" y="50">C6</text>
<text x="77.6" y="52.9">C11</text>
<text x="132" y="51">R24</text>
<text x="22.6" y="54.2">SMAJ26A_C698921</text>
<text x="77.6" y="56">330uF</text>
<text x="132" y="54.2">0</text>
<text x="133.7" y="63.3">R25</text>
<text x="284.5" y="65.2">C25</text>
<text x="302.8" y="63.6" transform="rotate(-90 302.8 63.6)">C75</text>
<text x="312.7" y="63.4">C62</text>
<text x="325.1" y="63.4">C44</text>
<text x="341.1" y="64.8">10k(%0.1)</text>
<text x="341.9" y="61.7">R40</text>
<text x="389.6" y="65.2">10nF</text>
<text x="390.3" y="61.7">C71</text>
<text x="133.7" y="66.5">0</text>
<text x="313.7" y="70.5">22uF</text>
<text x="326.1" y="70.5">22uF</text>
<text x="374.3" y="70.5">D9</text>
<text x="283.3" y="72.2">0.1uF</text>
<text x="341.1" y="75.8">R41</text>
<text x="374.3" y="73.7">P6SMB550A/SS54</text>
<text x="341.1" y="79">3.16k</text>
<text x="301" y="84.5" transform="rotate(-90 301 84.5)">220uF/16V</text>
<text x="86.1" y="93.3">U2</text>
<text x="86.1" y="96.5">RT9013-33GB</text>
<text x="119.8" y="99">F2</text>
<text x="103.9" y="102.2">BSMD0603-050-6V</text>
<text x="157.7" y="105.8">R53</text>
<text x="178.2" y="107.5">J1J6</text>
<text x="128.4" y="109.3">D1</text>
<text x="157.7" y="109">1k</text>
<text x="118.2" y="118.1">C5</text>
<text x="49.4" y="124.9">1uF</text>
<text x="49.4" y="121.6">C7</text>
<text x="118.2" y="121.3">1uF</text>
<text x="140.5" y="124.8" transform="rotate(-90 140.5 124.8)">SMBJ3.3A</text>
<text x="158.8" y="125.2">LED2</text>
<text x="231.1" y="121.6">J2J3</text>
<text x="158.7" y="128.4">LED-0603_B</text>
<text x="323.8" y="153.5">USB2.1</text>
<text x="323.8" y="156.7">KH-TYPE-C-16P</text>
<text x="318.7" y="166.4">LED-0603_B</text>
<text x="318.7" y="163.2">LED5</text>
<text x="352.4" y="167.4">R39</text>
<text x="352.4" y="170.6">1k</text>
<text x="94" y="178.1">C51</text>
<text x="104.6" y="178.1">C60</text>
<text x="116.9" y="178.1">C59</text>
<text x="146.1" y="177.7">RT8289GSP</text>
<text x="146.1" y="174.4">U16</text>
<text x="95" y="185.1">22uF</text>
<text x="105.6" y="185.1">22uF</text>
<text x="117.5" y="185.1">4.7uF</text>
<text x="118.1" y="190.6">L2</text>
<text x="118.1" y="193.8">6.8uH</text>
<text x="51.7" y="209.8">C27</text>
<text x="66.4" y="210" transform="rotate(-90 66.4 210)">C67</text>
<text x="76.4" y="209.8">C65</text>
<text x="88.7" y="209.8">C52</text>
<text x="105.5" y="208.1">R7</text>
<text x="154" y="208.1">C61</text>
<text x="104.8" y="211.2">10k(%0.1)</text>
<text x="153.2" y="211.6">10nF</text>
<text x="50.5" y="216.9">0.1uF</text>
<text x="77.4" y="216.9">22uF</text>
<text x="89.7" y="216.9">22uF</text>
<text x="137.9" y="220.1">P6SMB550A/SS54</text>
<text x="137.9" y="216.9">D8</text>
<text x="104.8" y="225.4">3.16k</text>
<text x="104.8" y="222.2">R8</text>
<text x="321.5" y="227.5">C53</text>
<text x="332.1" y="227.5">C57</text>
<text x="344.5" y="227.5">C58</text>
<text x="373.6" y="227">RT8289GSP</text>
<text x="373.6" y="223.8">U15</text>
<text x="66.4" y="230.9" transform="rotate(-90 66.4 230.9)">220uF/16V</text>
<text x="231.1" y="232.7">J8J7</text>
<text x="322.6" y="234.5">22uF</text>
<text x="333.2" y="234.5">22uF</text>
<text x="345" y="234.5">4.7uF</text>
<text x="345.7" y="240">L1</text>
<text x="345.7" y="243.2">6.8uH</text>
<text x="333" y="257.5">R6</text>
<text x="381.5" y="257.4">C56</text>
<text x="275.7" y="262.7">C26</text>
<text x="294" y="260.2" transform="rotate(-90 294 260.2)">C9</text>
<text x="303.9" y="259.2">C54</text>
<text x="316.2" y="259.2">C55</text>
<text x="332.3" y="260.6">10k(%0.1)</text>
<text x="380.8" y="261">10nF</text>
<text x="274.5" y="269.8">0.1uF</text>
<text x="304.9" y="266.3">22uF</text>
<text x="317.3" y="266.3">22uF</text>
<text x="365.5" y="269.5">P6SMB550A/SS54</text>
<text x="365.5" y="266.3">D7</text>
<text x="179.9" y="271.5">J9J10</text>
<text x="332.3" y="274.7">3.16k</text>
<text x="332.3" y="271.6">R4</text>
<text x="293.9" y="280.3" transform="rotate(-90 293.9 280.3)">220uF/16V</text>
<text x="59.2" y="298.2">USB2.2</text>
<text x="59.2" y="301.4">KH-TYPE-C-16P</text>
<text x="82.3" y="314.9">LED4</text>
<text x="82.3" y="318.1">LED-0603_B</text>
<text x="116.1" y="322.3">1k</text>
<text x="116.1" y="319.1">R3</text>
</g>
<g font-size="3.2" fill="#00f">
<text x="45.5" y="24" transform="rotate(-90 45.5 24)">2</text>
<text x="49" y="24" transform="rotate(-90 49 24)">1</text>
<text x="43.7" y="27.5" transform="rotate(-90 43.7 27.5)">2</text>
<text x="47.3" y="27.5" transform="rotate(-90 47.3 27.5)">1</text>
<text x="371.8" y="35.5">9</text>
<text x="371.8" y="39">5</text>
<text x="375.2" y="40.8">EN</text>
<text x="375.2" y="37.3">PAD</text>
<text x="389.8" y="40.8">FB</text>
<text x="395.3" y="39">4</text>
<text x="371.8" y="46.1">7</text>
<text x="375.2" y="47.8">VIN</text>
<text x="389.2" y="47.8">NC</text>
<text x="389.2" y="44.3">NC</text>
<text x="395.3" y="46.1">2</text>
<text x="395.3" y="42.5">3</text>
<text x="371.8" y="49.6">8</text>
<text x="375.2" y="51.4">SW</text>
<text x="384.7" y="51.4">BOOT</text>
<text x="395.3" y="49.6">1</text>
<text x="75.6" y="100.8">1</text>
<text x="75.6" y="107.8">2</text>
<text x="80.1" y="102.2">VIN</text>
<text x="87.4" y="105.7">VOUT</text>
<text x="98.8" y="104.3">5</text>
<text x="322.4" y="104.5" transform="rotate(-90 322.4 104.5)">4</text>
<text x="326" y="104.5" transform="rotate(-90 326 104.5)">3</text>
<text x="329.5" y="104.5" transform="rotate(-90 329.5 104.5)">2</text>
<text x="333" y="104.5" transform="rotate(-90 333 104.5)">1</text>
<text x="80.1" y="109.2">GND</text>
<text x="91.7" y="112.7">NC</text>
<text x="98.8" y="111.3">4</text>
<text x="307.8" y="111.3">B1</text>
<text x="313.5" y="113.1">GND</text>
<text x="324.2" y="109.9" transform="rotate(-90 324.2 109.9)">EP</text>
<text x="327.7" y="109.9" transform="rotate(-90 327.7 109.9)">EP</text>
<text x="331.3" y="109.9" transform="rotate(-90 331.3 109.9)">EP</text>
<text x="334.8" y="109.9" transform="rotate(-90 334.8 109.9)">EP</text>
<text x="335.4" y="113.1">GND</text>
<text x="344.1" y="111.3">A12</text>
<text x="75.6" y="114.9">3</text>
<text x="80.1" y="116.3">EN</text>
<text x="307.8" y="118.4">B4</text>
<text x="344.1" y="118.4">A9</text>
<text x="307.8" y="125.4">B6</text>
<text x="307.8" y="121.9">B5</text>
<text x="313.5" y="123.7">CC2</text>
<text x="313.5" y="120.2">VBUS</text>
<text x="333.8" y="120.2">VBUS</text>
<text x="334" y="123.7">SUB1</text>
<text x="344.1" y="121.9">A8</text>
<text x="344.1" y="125.4">A7</text>
<text x="307.8" y="129">B7</text>
<text x="313.5" y="130.7">DN2</text>
<text x="313.5" y="127.2">DP2</text>
<text x="335.8" y="127.2">DN1</text>
<text x="336.3" y="130.7">DP1</text>
<text x="344.1" y="129">A6</text>
<text x="307.8" y="136">B9</text>
<text x="307.8" y="132.5">B8</text>
<text x="313.5" y="137.8">VBUS</text>
<text x="313.5" y="134.3">SUB2</text>
<text x="333.8" y="137.8">VBUS</text>
<text x="336.2" y="134.3">CC1</text>
<text x="344.1" y="132.5">A5</text>
<text x="344.1" y="136">A4</text>
<text x="305.8" y="143.1">B12</text>
<text x="344.1" y="143.1">A1</text>
<text x="313.5" y="144.9">GND</text>
<text x="335.4" y="144.9">GND</text>
<text x="135.4" y="185.4">5</text>
<text x="135.4" y="181.9">9</text>
<text x="138.9" y="183.7">PAD</text>
<text x="158.9" y="185.4">4</text>
<text x="138.9" y="187.2">EN</text>
<text x="152.9" y="190.7">NC</text>
<text x="153.4" y="187.2">FB</text>
<text x="158.9" y="188.9">3</text>
<text x="135.4" y="192.5">7</text>
<text x="135.4" y="196">8</text>
<text x="138.9" y="194.2">VIN</text>
<text x="138.9" y="197.8">SW</text>
<text x="148.3" y="197.8">BOOT</text>
<text x="152.9" y="194.2">NC</text>
<text x="158.9" y="196">1</text>
<text x="158.9" y="192.5">2</text>
<text x="362.9" y="231.3">9</text>
<text x="366.4" y="233">PAD</text>
<text x="362.9" y="234.8">5</text>
<text x="366.4" y="236.6">EN</text>
<text x="381" y="236.6">FB</text>
<text x="386.5" y="238.3">3</text>
<text x="386.5" y="234.8">4</text>
<text x="362.9" y="241.9">7</text>
<text x="362.9" y="245.4">8</text>
<text x="366.4" y="243.6">VIN</text>
<text x="380.4" y="243.6">NC</text>
<text x="380.4" y="240.1">NC</text>
<text x="386.5" y="245.4">1</text>
<text x="386.5" y="241.9">2</text>
<text x="57.9" y="249.1" transform="rotate(-90 57.9 249.1)">4</text>
<text x="61.4" y="249.1" transform="rotate(-90 61.4 249.1)">3</text>
<text x="64.9" y="249.1" transform="rotate(-90 64.9 249.1)">2</text>
<text x="68.4" y="249.1" transform="rotate(-90 68.4 249.1)">1</text>
<text x="366.4" y="247.2">SW</text>
<text x="375.9" y="247.2">BOOT</text>
<text x="43" y="256">D1</text>
<text x="48.9" y="257.7">GND</text>
<text x="59.6" y="254.5" transform="rotate(-90 59.6 254.5)">EP</text>
<text x="63.1" y="254.5" transform="rotate(-90 63.1 254.5)">EP</text>
<text x="66.7" y="254.5" transform="rotate(-90 66.7 254.5)">EP</text>
<text x="70.2" y="254.5" transform="rotate(-90 70.2 254.5)">EP</text>
<text x="70.8" y="257.7">GND</text>
<text x="79.6" y="256">C12</text>
<text x="43" y="263">D4</text>
<text x="79.6" y="263">C9</text>
<text x="43" y="266.6">D5</text>
<text x="48.9" y="268.3">CC2</text>
<text x="48.9" y="264.8">VBUS1</text>
<text x="67.2" y="264.8">VBUS1</text>
<text x="69.4" y="268.3">SUB1</text>
<text x="79.6" y="266.6">C8</text>
<text x="43" y="273.6">D7</text>
<text x="43" y="270.1">D6</text>
<text x="48.9" y="275.4">DN2</text>
<text x="48.9" y="271.9">DP2</text>
<text x="71.2" y="271.9">DN1</text>
<text x="71.7" y="275.4">DP1</text>
<text x="79.6" y="270.1">C7</text>
<text x="79.6" y="273.6">C6</text>
<text x="43" y="280.7">D9</text>
<text x="43" y="277.1">D8</text>
<text x="48.9" y="278.9">SUB2</text>
<text x="71.6" y="278.9">CC1</text>
<text x="79.6" y="277.1">C5</text>
<text x="79.6" y="280.7">C4</text>
<text x="41" y="287.7">D12</text>
<text x="48.9" y="282.4">VBUS1</text>
<text x="67.2" y="282.4">VBUS1</text>
<text x="79.6" y="287.7">C1</text>
<text x="48.9" y="289.5">GND</text>
<text x="70.8" y="289.5">GND</text>
</g>
<g font-size="3.2" fill="#800000">
<text x="54.5" y="33.4">GND</text>
<text x="54.8" y="38.7">Adaptor_24V</text>
<text x="60.2" y="73.7">GND</text>
</g>
<g font-size="3.2">
<text x="371.8" y="42.5">6</text>
<text x="375.2" y="44.3">GND</text>
<text x="181" y="117" transform="rotate(-90 181 117)">1</text>
<text x="184.5" y="117" transform="rotate(-90 184.5 117)">1</text>
<text x="233.9" y="131.1" transform="rotate(-90 233.9 131.1)">1</text>
<text x="237.4" y="131.1" transform="rotate(-90 237.4 131.1)">1</text>
<text x="135.4" y="188.9">6</text>
<text x="138.9" y="190.7">GND</text>
<text x="362.9" y="238.3">6</text>
<text x="233.9" y="242.2" transform="rotate(-90 233.9 242.2)">1</text>
<text x="237.4" y="242.2" transform="rotate(-90 237.4 242.2)">1</text>
<text x="366.4" y="240.1">GND</text>
<text x="182.7" y="281" transform="rotate(-90 182.7 281)">1</text>
<text x="186.3" y="281" transform="rotate(-90 186.3 281)">1</text>
</g>
</svg>
